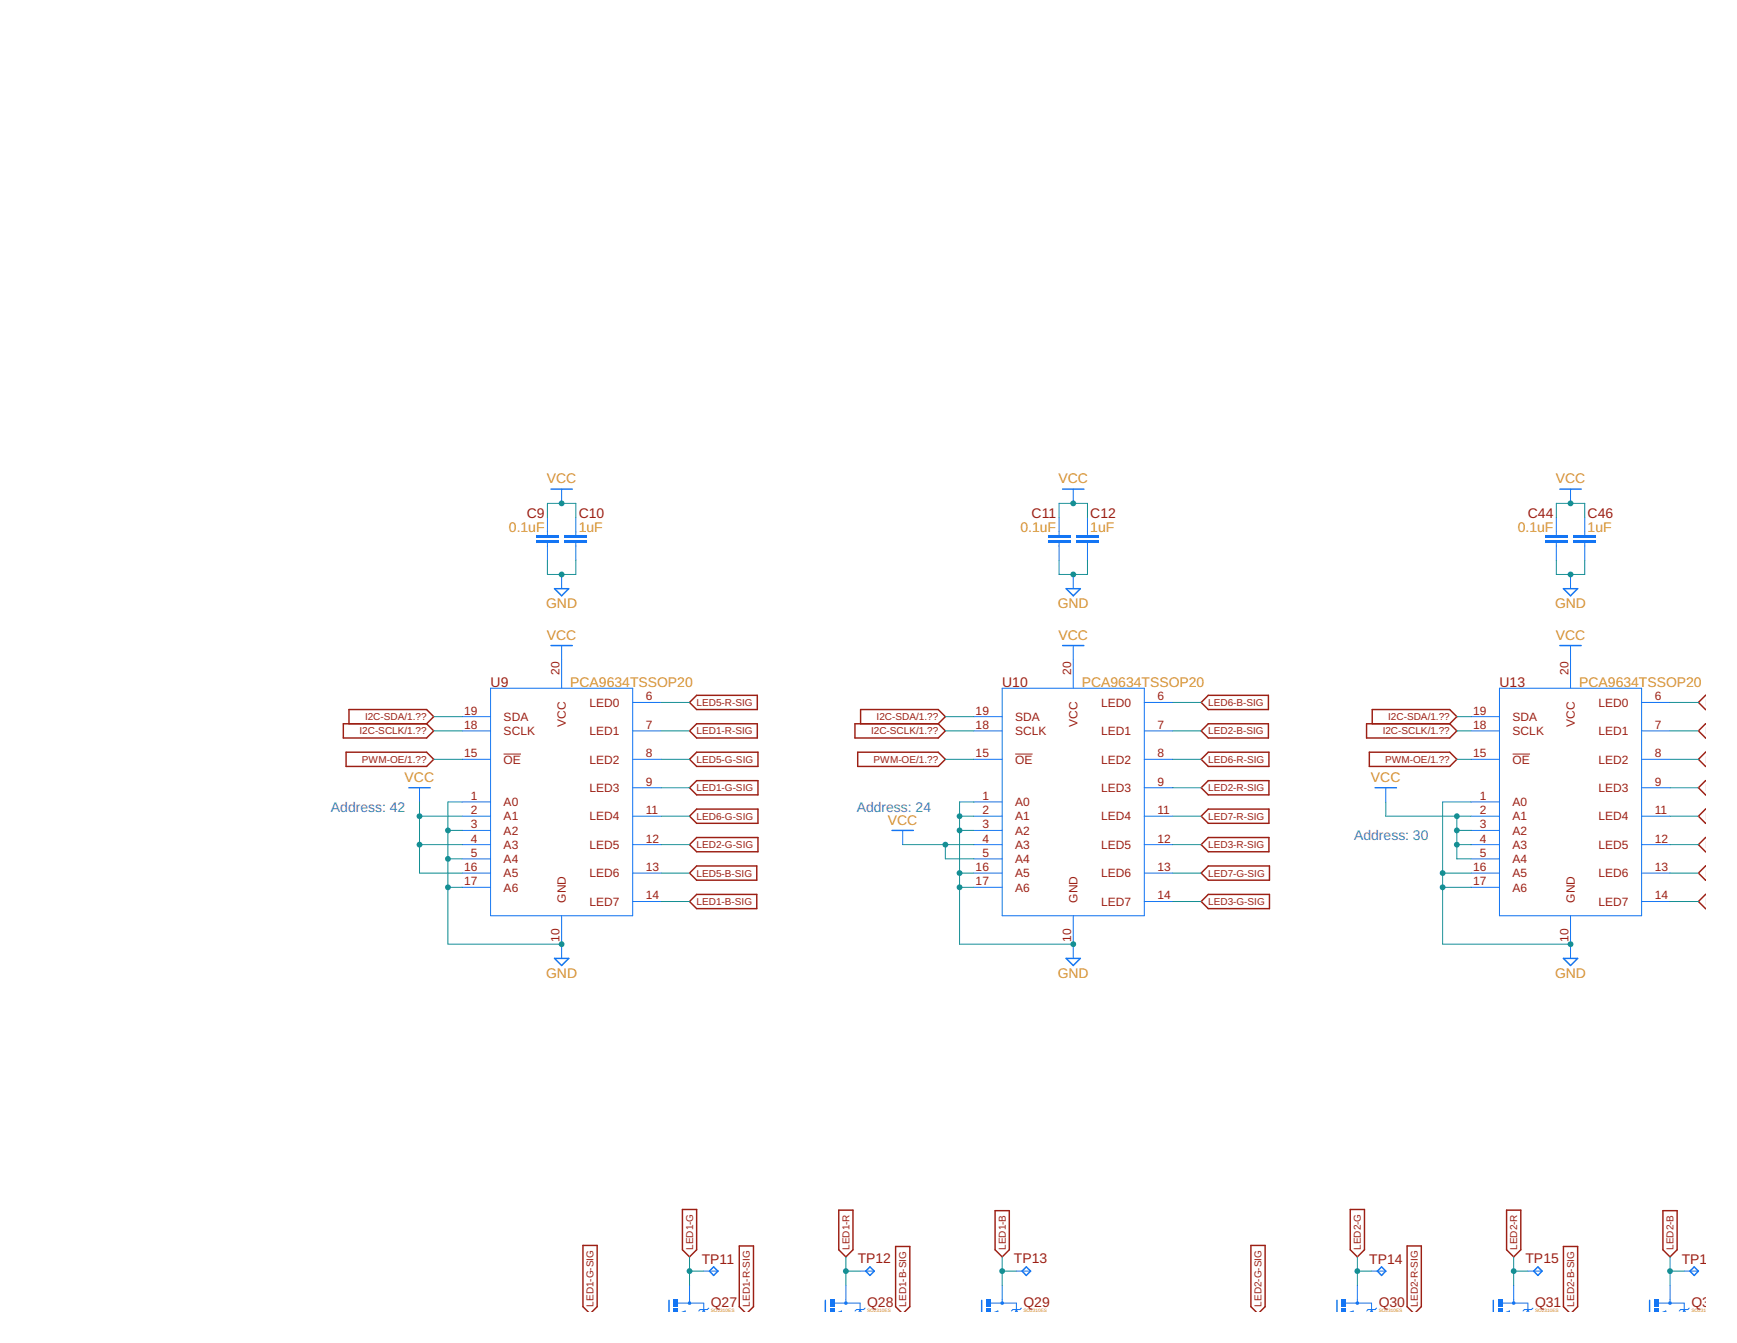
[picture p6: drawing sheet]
<svg xmlns="http://www.w3.org/2000/svg" width="279mm" height="216mm" viewBox="0 0 279 216" stroke-linecap="round" stroke-linejoin="round" font-family="sans-serif">
<path d="M81 121.2h2.8M163.3 121.2h2.8M243.3 121.2h2.8" fill="none" stroke="#9c1f14" stroke-width=".16"/>
<g fill="none" stroke="#9c1f14" stroke-width=".23">
<path d="M55.2 116.4h13.4l1.2 1.1-1.2 1.1h-13.4zM56.1 116.4v-2.3h12.5l1.2 1.1-1.2 1.2M110.9 117.5l1.2-1.1h9.7v2.2h-9.7zM110.9 112.9l1.2-1.1h9.7v2.3h-9.7zM137.5 116.4h13.4l1.2 1.1-1.2 1.1h-13.4zM138.4 116.4v-2.3h12.5l1.2 1.1-1.2 1.2M194.4 116.4h9.6v2.2h-9.6l-1.2-1.1zM194.4 111.8h9.6v2.3h-9.6l-1.2-1.2zM219.8 116.4h13.4l1.1 1.1-1.1 1.1h-13.4zM220.7 116.4v-2.3h12.5l1.1 1.1-1.1 1.2M274.5 116.4l-1.3 1.1 1.3 1.1M274.5 111.8l-1.3 1.1 1.3 1.2"/>
<path d="M55.7 120.9h12.9l1.2 1.2-1.2 1.1h-12.9zM110.9 126.6l1.2-1.1h9.8v2.3h-9.8zM110.9 122.1l1.2-1.2h9.8v2.3h-9.8zM110.9 131.2l1.2-1.1h9.8v2.3h-9.8zM110.9 135.8l1.2-1.2h9.8v2.3h-9.8zM138 120.9h12.9l1.2 1.2-1.2 1.1h-12.9zM193.2 131.2l1.2-1.1h9.7v2.3h-9.7zM194.4 125.5h9.7v2.3h-9.7l-1.2-1.2zM194.4 120.9h9.7v2.3h-9.7l-1.2-1.1zM194.4 139.2h9.8v2.3h-9.8l-1.2-1.1zM194.4 134.6h9.7v2.3h-9.7l-1.2-1.1zM220.3 120.9h12.9l1.1 1.2-1.1 1.1h-12.9z"/>
<path d="M274.5 125.5l-1.3 1.1 1.3 1.2M274.5 120.9l-1.3 1.2 1.3 1.1M274.5 139.2l-1.3 1.2 1.3 1.1M274.5 134.6l-1.3 1.2 1.3 1.1M274.5 130.1l-1.3 1.1 1.3 1.2M110.9 144.9l1.2-1.1h9.6v2.3h-9.6zM110.9 140.4l1.2-1.2h9.6v2.3h-9.6zM194.4 143.8h9.8v2.3h-9.8l-1.2-1.2zM274.5 143.8l-1.3 1.1 1.3 1.2M109.8 194.4h2.3v6.5l-1.2 1.2-1.1-1.2zM134.9 194.5h2.3v6.4l-1.1 1.2-1.2-1.2zM160.1 194.6h2.2v6.3l-1.1 1.2-1.1-1.2z"/>
<path d="M217.2 194.4h2.3v6.5l-1.2 1.2-1.1-1.2zM242.3 194.5h2.3v6.4l-1.1 1.2-1.2-1.2zM267.5 194.6h2.3v6.3l-1.2 1.2-1.1-1.2zM94.7 211l-.9-.9v-9.9h2.3v9.9l-.9 .9M119.8 211l-.9-.9v-9.8h2.3v9.8l-.9 .9M145 211l-.9-.9v-9.7h2.2v9.7l-.9 .9M202.1 211l-.9-.9v-9.9h2.3v9.9l-.9 .9M227.2 211l-.9-.9v-9.8h2.3v9.8l-.9 .9M252.4 211l-.9-.9v-9.7h2.3v9.7l-.9 .9"/>
</g>
<g fill="#1375f4">
<path d="M86.2 86.9h3.7v.4h-3.7z" fill-rule="evenodd"/>
<path d="M86.2 85.9h3.7v.5h-3.7z" fill-rule="evenodd"/>
</g>
<g fill="#1375f4">
<path d="M86.2 86.9h3.7v.4h-3.7zM86.2 86.9v.4h3.7v-.4z"/>
<path d="M86.2 85.9h3.7v.5h-3.7zM86.2 85.9v.5h3.7v-.5z"/>
</g>
<path d="M88.1 83.2v2.8M88.1 87.3v2.8" fill="none" stroke="#1375f4" stroke-width=".16"/>
<g fill="#1375f4">
<path d="M90.8 86.9h3.6v.4h-3.6z" fill-rule="evenodd"/>
<path d="M90.8 85.9h3.6v.5h-3.6z" fill-rule="evenodd"/>
</g>
<g fill="#1375f4">
<path d="M90.8 86.9h3.6v.4h-3.6zM90.8 86.9v.4h3.6v-.4z"/>
<path d="M90.8 85.9h3.6v.5h-3.6zM90.8 85.9v.5h3.6v-.5z"/>
</g>
<path d="M92.6 83.2v2.8M92.6 87.3v2.8" fill="none" stroke="#1375f4" stroke-width=".16"/>
<g fill="#1375f4">
<path d="M168.5 86.9h3.7v.4h-3.7z" fill-rule="evenodd"/>
<path d="M168.5 85.9h3.7v.5h-3.7z" fill-rule="evenodd"/>
</g>
<g fill="#1375f4">
<path d="M168.5 86.9h3.7v.4h-3.7zM168.5 86.9v.4h3.7v-.4z"/>
<path d="M168.5 85.9h3.7v.5h-3.7zM168.5 85.9v.5h3.7v-.5z"/>
</g>
<path d="M90.3 92.4v2.2M170.3 83.2v2.8M170.3 87.3v2.8M172.6 92.4v2.2" fill="none" stroke="#1375f4" stroke-width=".16"/>
<path d="M89.2 94.6h2.3l-1.2 1.2zM171.5 94.6h2.3l-1.2 1.2z" fill="none" stroke="#1375f4" stroke-width=".23"/>
<g fill="#1375f4">
<path d="M173.1 86.9h3.6v.4h-3.6z" fill-rule="evenodd"/>
<path d="M173.1 85.9h3.6v.5h-3.6z" fill-rule="evenodd"/>
</g>
<g fill="#1375f4">
<path d="M173.1 86.9h3.6v.4h-3.6zM173.1 86.9v.4h3.6v-.4z"/>
<path d="M173.1 85.9h3.6v.5h-3.6zM173.1 85.9v.5h3.6v-.5z"/>
</g>
<g fill="none" stroke="#1375f4" stroke-width=".16">
<path d="M90.3 78.6v2.3M172.6 78.6v2.3M174.9 83.2v2.8M174.9 87.3v2.8M74.3 115.2h4.6M74.3 117.5h4.6M78.9 110.6h22.9v36.6h-22.9zM90.3 103.8v6.8M101.8 117.5h4.5M101.8 112.9h4.5M156.6 115.2h4.6M156.6 117.5h4.6"/>
<path d="M161.2 110.6h22.9v36.6h-22.9zM172.6 103.8v6.8M184.1 117.5h4.5M184.1 112.9h4.5M236.6 115.2h4.6M236.6 117.5h4.6M241.2 110.6h22.9v36.6h-22.9zM252.6 103.8v6.8M264.1 117.5h4.5M264.1 112.9h4.5M74.3 128.9h4.6M74.3 131.2h4.6"/>
<path d="M74.3 133.5h4.6M74.3 135.8h4.6M74.3 138.1h4.6M74.3 122.1h4.6M101.8 131.2h4.5M101.8 135.8h4.5M101.8 122.1h4.5M101.8 126.6h4.5M145.2 133.5v2.3M156.6 128.9h4.6M156.6 131.2h4.6M156.6 133.5h4.6"/>
<path d="M156.6 135.8h4.6M156.6 138.1h4.6M156.6 122.1h4.6M184.1 131.2h4.5M184.1 135.8h4.5M184.1 122.1h4.5M184.1 126.6h4.5M222.9 126.6v2.3M236.6 128.9h4.6M236.6 131.2h4.6M236.6 133.5h4.6M236.6 135.8h4.6"/>
<path d="M236.6 138.1h4.6M236.6 122.1h4.6M264.1 131.2h4.5M264.1 135.8h4.5M264.1 122.1h4.5M264.1 126.6h4.5M74.3 140.4h4.6M74.3 142.6h4.6M90.3 147.2v6.9M101.8 140.4h4.5M101.8 144.9h4.5M156.6 140.4h4.6"/>
<path d="M156.6 142.6h4.6M172.6 147.2v6.9M184.1 140.4h4.5M184.1 144.9h4.5M236.6 140.4h4.6M236.6 142.6h4.6M252.6 147.2v6.9M264.1 140.4h4.5M264.1 144.9h4.5M113.2 204.3h2.3M138.3 204.3h2.3M163.5 204.3h2.3"/>
<path d="M220.6 204.3h2.3M245.8 204.3h2.3M270.9 204.3h2.3"/>
</g>
<g fill="none" stroke="#1375f4" stroke-width=".23">
<path d="M88.6 78.6h3.5M170.9 78.6h3.4M88.6 103.8h3.5M170.9 103.8h3.4M250.9 103.8h3.4M143.5 133.5h3.4M221.2 126.6h3.4M89.2 154.1h2.3l-1.2 1.1zM171.5 154.1h2.3l-1.2 1.1zM251.5 154.1h2.3l-1.2 1.1zM114.8 203.7l.7 .6-.7 .7-.7-.7zM139.9 203.7l.7 .6-.7 .7-.6-.7z"/>
<path d="M165.1 203.7l.7 .6-.7 .7-.7-.7zM222.2 203.7l.7 .6-.7 .7-.6-.7zM247.4 203.7l.7 .6-.7 .7-.7-.7zM271.8 204.3l.7-.6 .7 .6-.7 .7z"/>
</g>
<g fill="#1375f4">
<path d="M248.5 86.9h3.7v.4h-3.7z" fill-rule="evenodd"/>
<path d="M248.5 85.9h3.7v.5h-3.7z" fill-rule="evenodd"/>
</g>
<g fill="#1375f4">
<path d="M248.5 86.9h3.7v.4h-3.7zM248.5 86.9v.4h3.7v-.4z"/>
<path d="M248.5 85.9h3.7v.5h-3.7zM248.5 85.9v.5h3.7v-.5z"/>
</g>
<path d="M250.3 83.2v2.8M250.3 87.3v2.8M252.6 92.4v2.2" fill="none" stroke="#1375f4" stroke-width=".16"/>
<path d="M251.5 94.6h2.3l-1.2 1.2z" fill="none" stroke="#1375f4" stroke-width=".23"/>
<g fill="#1375f4">
<path d="M253.1 86.9h3.6v.4h-3.6z" fill-rule="evenodd"/>
<path d="M253.1 85.9h3.6v.5h-3.6z" fill-rule="evenodd"/>
</g>
<g fill="#1375f4">
<path d="M253.1 86.9h3.6v.4h-3.6zM253.1 86.9v.4h3.6v-.4z"/>
<path d="M253.1 85.9h3.6v.5h-3.6zM253.1 85.9v.5h3.6v-.5z"/>
</g>
<path d="M252.6 78.6v2.3M254.9 83.2v2.8M254.9 87.3v2.8M109.1 209.5h4.1v1.5M109.7 211l.5-.2v.2M110.9 208.9v.6M113 211l.2-.5 .2 .5M114 210.3l-.2 .2h-1.2l-.2 .3" fill="none" stroke="#1375f4" stroke-width=".16"/>
<path d="M250.9 78.6h3.4M107.6 209v2" fill="none" stroke="#1375f4" stroke-width=".23"/>
<g fill="#1375f4">
<path d="M108.4 208.9h.7v1.2h-.7z" fill-rule="evenodd"/>
<path d="M108.4 210.4h.7v.6h-.7z" fill-rule="evenodd"/>
<circle cx="110.9" cy="209.5" r=".3"/>
</g>
<g fill="#1375f4">
<path d="M110.6 209.5a.3 .3 0 0 1 .6 0 .3 .3 0 0 1-.6 0zM110.6 209.5a.3 .3 0 0 0 .6 0 .3 .3 0 0 0-.6 0z"/>
<path d="M108.4 208.9h.7v1.2h-.7zM108.4 208.9v1.2h.7v-1.2z"/>
<path d="M108.4 210.4h.7v.6h-.7zM108.4 210.4v.6h.7v-.6z"/>
</g>
<path d="M110.9 206.6v2.3M134.2 209.5h4.1v1.5M134.9 211l.5-.2v.2M136.1 208.9v.6M138.1 211l.2-.5 .2 .5M139.1 210.3l-.2 .2h-1.1l-.3 .3" fill="none" stroke="#1375f4" stroke-width=".16"/>
<path d="M132.8 209v2" fill="none" stroke="#1375f4" stroke-width=".23"/>
<g fill="#1375f4">
<path d="M133.5 208.9h.7v1.2h-.7z" fill-rule="evenodd"/>
<path d="M133.5 210.4h.7v.6h-.7z" fill-rule="evenodd"/>
<circle cx="136.1" cy="209.5" r=".3"/>
</g>
<g fill="#1375f4">
<path d="M135.8 209.5a.3 .3 0 0 1 .6 0 .3 .3 0 0 1-.6 0zM135.8 209.5a.3 .3 0 0 0 .6 0 .3 .3 0 0 0-.6 0z"/>
<path d="M133.5 208.9h.7v1.2h-.7zM133.5 208.9v1.2h.7v-1.2z"/>
<path d="M133.5 210.4h.7v.6h-.7zM133.5 210.4v.6h.7v-.6z"/>
</g>
<path d="M136.1 206.6v2.3M159.4 209.5h4.1v1.5M160 211l.5-.2v.2M161.2 208.9v.6M163.3 211l.2-.5 .2 .5M164.3 210.3l-.2 .2h-1.2l-.2 .3" fill="none" stroke="#1375f4" stroke-width=".16"/>
<path d="M157.9 209v2" fill="none" stroke="#1375f4" stroke-width=".23"/>
<g fill="#1375f4">
<path d="M158.7 208.9h.7v1.2h-.7z" fill-rule="evenodd"/>
<path d="M158.7 210.4h.7v.6h-.7z" fill-rule="evenodd"/>
<circle cx="161.2" cy="209.5" r=".3"/>
</g>
<g fill="#1375f4">
<path d="M160.9 209.5a.3 .3 0 0 1 .6 0 .3 .3 0 0 1-.6 0zM160.9 209.5a.3 .3 0 0 0 .6 0 .3 .3 0 0 0-.6 0z"/>
<path d="M158.7 208.9h.7v1.2h-.7zM158.7 208.9v1.2h.7v-1.2z"/>
<path d="M158.7 210.4h.7v.6h-.7zM158.7 210.4v.6h.7v-.6z"/>
</g>
<path d="M161.2 206.6v2.3M216.5 209.5h4.1v1.5M217.1 211l.6-.2v.2M218.3 208.9v.6M220.4 211l.2-.5 .2 .5M221.4 210.3l-.2 .2h-1.2l-.2 .3" fill="none" stroke="#1375f4" stroke-width=".16"/>
<path d="M215.1 209v2" fill="none" stroke="#1375f4" stroke-width=".23"/>
<g fill="#1375f4">
<path d="M215.8 208.9h.7v1.2h-.7z" fill-rule="evenodd"/>
<path d="M215.8 210.4h.7v.6h-.7z" fill-rule="evenodd"/>
<circle cx="218.3" cy="209.5" r=".3"/>
</g>
<g fill="#1375f4">
<path d="M218 209.5a.3 .3 0 0 1 .6 0 .3 .3 0 0 1-.6 0zM218 209.5a.3 .3 0 0 0 .6 0 .3 .3 0 0 0-.6 0z"/>
<path d="M215.8 208.9h.7v1.2h-.7zM215.8 208.9v1.2h.7v-1.2z"/>
<path d="M215.8 210.4h.7v.6h-.7zM215.8 210.4v.6h.7v-.6z"/>
</g>
<path d="M218.3 206.6v2.3M241.7 209.5h4.1v1.5M242.3 211l.5-.2v.2M243.5 208.9v.6M245.6 211l.2-.5 .2 .5M246.6 210.3l-.3 .2h-1.1l-.2 .3" fill="none" stroke="#1375f4" stroke-width=".16"/>
<path d="M240.2 209v2" fill="none" stroke="#1375f4" stroke-width=".23"/>
<g fill="#1375f4">
<path d="M241 208.9h.7v1.2h-.7z" fill-rule="evenodd"/>
<path d="M241 210.4h.7v.6h-.7z" fill-rule="evenodd"/>
<circle cx="243.5" cy="209.5" r=".3"/>
</g>
<g fill="#1375f4">
<path d="M243.2 209.5a.3 .3 0 0 1 .6 0 .3 .3 0 0 1-.6 0zM243.2 209.5a.3 .3 0 0 0 .6 0 .3 .3 0 0 0-.6 0z"/>
<path d="M241 208.9h.7v1.2h-.7zM241 208.9v1.2h.7v-1.2z"/>
<path d="M241 210.4h.7v.6h-.7zM241 210.4v.6h.7v-.6z"/>
</g>
<path d="M243.5 206.6v2.3M266.8 209.5h4.1v1.5M267.4 211l.5-.2v.2M268.6 208.9v.6M270.7 211l.2-.5 .2 .5M271.7 210.3l-.2 .2h-1.2l-.2 .3" fill="none" stroke="#1375f4" stroke-width=".16"/>
<path d="M265.3 209v2" fill="none" stroke="#1375f4" stroke-width=".23"/>
<g fill="#1375f4">
<path d="M266.1 208.9h.7v1.2h-.7z" fill-rule="evenodd"/>
<path d="M266.1 210.4h.7v.6h-.7z" fill-rule="evenodd"/>
<circle cx="268.6" cy="209.5" r=".3"/>
</g>
<g fill="#1375f4">
<path d="M268.3 209.5a.3 .3 0 0 1 .6 0 .3 .3 0 0 1-.6 0zM268.3 209.5a.3 .3 0 0 0 .6 0 .3 .3 0 0 0-.6 0z"/>
<path d="M266.1 208.9h.7v1.2h-.7zM266.1 208.9v1.2h.7v-1.2z"/>
<path d="M266.1 210.4h.7v.6h-.7zM266.1 210.4v.6h.7v-.6z"/>
</g>
<path d="M67.5 126.6v2.3M268.6 206.6v2.3" fill="none" stroke="#1375f4" stroke-width=".16"/>
<path d="M65.8 126.6h3.4" fill="none" stroke="#1375f4" stroke-width=".23"/>
<path d="M170.3 90.1v2.3h4.6v-2.3" fill="none" stroke="#158f93" stroke-width=".16"/>
<circle cx="172.6" cy="92.4" r=".47" fill="#158f93"/>
<path d="M172.2 92.4a.47 .47 0 0 1 .9 0 .47 .47 0 0 1-.9 0zM172.2 92.4a.46 .46 0 0 0 .9 0 .46 .46 0 0 0-.9 0z" fill="#158f93"/>
<path d="M88.1 90.1v2.3h4.5v-2.3" fill="none" stroke="#158f93" stroke-width=".16"/>
<circle cx="90.3" cy="92.4" r=".47" fill="#158f93"/>
<path d="M89.9 92.4a.47 .47 0 0 1 .9 0 .47 .47 0 0 1-.9 0zM89.9 92.4a.46 .46 0 0 0 .9 0 .46 .46 0 0 0-.9 0z" fill="#158f93"/>
<path d="M72.1 151.8h18.2" fill="none" stroke="#158f93" stroke-width=".16"/>
<circle cx="90.3" cy="151.8" r=".47" fill="#158f93"/>
<path d="M89.9 151.8a.47 .47 0 0 1 .9 0 .47 .47 0 0 1-.9 0zM89.9 151.8a.46 .46 0 0 0 .9 0 .46 .46 0 0 0-.9 0z" fill="#158f93"/>
<path d="M72.1 138.1v13.7M72.1 142.6h2.2" fill="none" stroke="#158f93" stroke-width=".16"/>
<circle cx="72.1" cy="142.6" r=".47" fill="#158f93"/>
<path d="M71.6 142.6a.47 .47 0 0 1 .9 0 .47 .47 0 0 1-.9 0zM71.6 142.6a.46 .46 0 0 0 .9 0 .46 .46 0 0 0-.9 0z" fill="#158f93"/>
<path d="M72.1 133.5h2.2M74.3 128.9h-2.2v9.2" fill="none" stroke="#158f93" stroke-width=".16"/>
<circle cx="72.1" cy="133.5" r=".47" fill="#158f93"/>
<path d="M71.6 133.5a.47 .47 0 0 1 .9 0 .47 .47 0 0 1-.9 0zM71.6 133.5a.46 .46 0 0 0 .9 0 .46 .46 0 0 0-.9 0z" fill="#158f93"/>
<path d="M72.1 138.1h2.2" fill="none" stroke="#158f93" stroke-width=".16"/>
<circle cx="72.1" cy="138.1" r=".47" fill="#158f93"/>
<path d="M71.6 138.1a.47 .47 0 0 1 .9 0 .47 .47 0 0 1-.9 0zM71.6 138.1a.46 .46 0 0 0 .9 0 .46 .46 0 0 0-.9 0z" fill="#158f93"/>
<path d="M154.3 142.6h2.3M156.6 140.4h-2.3v11.4h18.3" fill="none" stroke="#158f93" stroke-width=".16"/>
<g fill="#158f93">
<circle cx="172.6" cy="151.8" r=".47"/>
<circle cx="154.3" cy="142.6" r=".47"/>
</g>
<g fill="#158f93">
<path d="M172.2 151.8a.47 .47 0 0 1 .9 0 .47 .47 0 0 1-.9 0zM172.2 151.8a.46 .46 0 0 0 .9 0 .46 .46 0 0 0-.9 0z"/>
<path d="M153.9 142.6a.47 .47 0 0 1 .9 0 .47 .47 0 0 1-.9 0zM153.9 142.6a.46 .46 0 0 0 .9 0 .46 .46 0 0 0-.9 0z"/>
</g>
<path d="M156.6 128.9h-2.3v2.3h2.3" fill="none" stroke="#158f93" stroke-width=".16"/>
<circle cx="154.3" cy="131.2" r=".47" fill="#158f93"/>
<path d="M153.9 131.2a.47 .47 0 0 1 .9 0 .47 .47 0 0 1-.9 0zM153.9 131.2a.46 .46 0 0 0 .9 0 .46 .46 0 0 0-.9 0z" fill="#158f93"/>
<path d="M154.3 131.2v9.2M154.3 133.5h2.3" fill="none" stroke="#158f93" stroke-width=".16"/>
<g fill="#158f93">
<circle cx="154.3" cy="133.5" r=".47"/>
<circle cx="154.3" cy="140.4" r=".47"/>
</g>
<g fill="#158f93">
<path d="M153.9 133.5a.47 .47 0 0 1 .9 0 .47 .47 0 0 1-.9 0zM153.9 133.5a.46 .46 0 0 0 .9 0 .46 .46 0 0 0-.9 0z"/>
<path d="M153.9 140.4a.47 .47 0 0 1 .9 0 .47 .47 0 0 1-.9 0zM153.9 140.4a.46 .46 0 0 0 .9 0 .46 .46 0 0 0-.9 0z"/>
</g>
<path d="M232.1 151.8h20.5" fill="none" stroke="#158f93" stroke-width=".16"/>
<circle cx="252.6" cy="151.8" r=".47" fill="#158f93"/>
<path d="M252.2 151.8a.47 .47 0 0 1 .9 0 .47 .47 0 0 1-.9 0zM252.2 151.8a.46 .46 0 0 0 .9 0 .46 .46 0 0 0-.9 0z" fill="#158f93"/>
<path d="M236.6 128.9h-4.5v13.7h4.5M232.1 140.4h4.5" fill="none" stroke="#158f93" stroke-width=".16"/>
<circle cx="232.1" cy="140.4" r=".47" fill="#158f93"/>
<path d="M231.6 140.4a.47 .47 0 0 1 .9 0 .47 .47 0 0 1-.9 0zM231.6 140.4a.46 .46 0 0 0 .9 0 .46 .46 0 0 0-.9 0z" fill="#158f93"/>
<path d="M232.1 142.6v9.2" fill="none" stroke="#158f93" stroke-width=".16"/>
<circle cx="232.1" cy="142.6" r=".47" fill="#158f93"/>
<path d="M231.6 142.6a.47 .47 0 0 1 .9 0 .47 .47 0 0 1-.9 0zM231.6 142.6a.46 .46 0 0 0 .9 0 .46 .46 0 0 0-.9 0z" fill="#158f93"/>
<path d="M250.3 90.1v2.3h4.6v-2.3" fill="none" stroke="#158f93" stroke-width=".16"/>
<circle cx="252.6" cy="92.4" r=".47" fill="#158f93"/>
<path d="M252.2 92.4a.47 .47 0 0 1 .9 0 .47 .47 0 0 1-.9 0zM252.2 92.4a.46 .46 0 0 0 .9 0 .46 .46 0 0 0-.9 0z" fill="#158f93"/>
<g fill="none" stroke="#158f93" stroke-width=".16">
<path d="M106.3 117.5h4.6M106.3 112.9h4.6M188.6 117.5h4.6M188.6 112.9h4.6M106.3 126.6h4.6M106.3 122.1h4.6M106.3 135.8h4.6M106.3 131.2h4.6M188.6 126.6h4.6M188.6 122.1h4.6M106.3 144.9h4.6M106.3 140.4h4.6"/>
<path d="M110.9 202.1v4.5"/>
</g>
<circle cx="110.9" cy="204.3" r=".47" fill="#158f93"/>
<path d="M110.4 204.3a.5 .5 0 0 1 1 0 .5 .5 0 0 1-1 0zM110.4 204.3a.5 .5 0 0 0 1 0 .5 .5 0 0 0-1 0z" fill="#158f93"/>
<path d="M110.9 204.3h2.3M136.1 202.1v4.5" fill="none" stroke="#158f93" stroke-width=".16"/>
<circle cx="136.1" cy="204.3" r=".47" fill="#158f93"/>
<path d="M135.6 204.3a.47 .47 0 0 1 .9 0 .47 .47 0 0 1-.9 0zM135.6 204.3a.46 .46 0 0 0 .9 0 .46 .46 0 0 0-.9 0z" fill="#158f93"/>
<path d="M136.1 204.3h2.2M161.2 202.1v4.5" fill="none" stroke="#158f93" stroke-width=".16"/>
<circle cx="161.2" cy="204.3" r=".47" fill="#158f93"/>
<path d="M160.7 204.3a.5 .5 0 0 1 1 0 .5 .5 0 0 1-1 0zM160.7 204.3a.5 .5 0 0 0 1 0 .5 .5 0 0 0-1 0z" fill="#158f93"/>
<path d="M161.2 204.3h2.3M218.3 204.3h2.3M218.3 202.1v4.5" fill="none" stroke="#158f93" stroke-width=".16"/>
<circle cx="218.3" cy="204.3" r=".47" fill="#158f93"/>
<path d="M217.9 204.3a.47 .47 0 0 1 .9 0 .47 .47 0 0 1-.9 0zM217.9 204.3a.46 .46 0 0 0 .9 0 .46 .46 0 0 0-.9 0z" fill="#158f93"/>
<path d="M243.5 202.1v4.5M243.5 204.3h2.3" fill="none" stroke="#158f93" stroke-width=".16"/>
<circle cx="243.5" cy="204.3" r=".47" fill="#158f93"/>
<path d="M243 204.3a.47 .47 0 0 1 .9 0 .47 .47 0 0 1-.9 0zM243 204.3a.46 .46 0 0 0 .9 0 .46 .46 0 0 0-.9 0z" fill="#158f93"/>
<path d="M268.6 202.1v4.5M268.6 204.3h2.3" fill="none" stroke="#158f93" stroke-width=".16"/>
<circle cx="268.6" cy="204.3" r=".47" fill="#158f93"/>
<path d="M268.2 204.3a.47 .47 0 0 1 .9 0 .47 .47 0 0 1-.9 0zM268.2 204.3a.46 .46 0 0 0 .9 0 .46 .46 0 0 0-.9 0z" fill="#158f93"/>
<g fill="none" stroke="#158f93" stroke-width=".16">
<path d="M170.3 83.2v-2.3h4.6v2.3M268.6 117.5h4.6M268.6 112.9h4.6M188.6 135.8h4.6M188.6 131.2h4.6M268.6 135.8h4.6M268.6 126.6h4.6M268.6 131.2h4.6M268.6 122.1h4.6M188.6 144.9h4.6M188.6 140.4h4.6M268.6 144.9h4.6"/>
<path d="M268.6 140.4h4.6"/>
</g>
<circle cx="172.6" cy="80.9" r=".47" fill="#158f93"/>
<path d="M172.2 80.9a.47 .47 0 0 1 .9 0 .47 .47 0 0 1-.9 0zM172.2 80.9a.46 .46 0 0 0 .9 0 .46 .46 0 0 0-.9 0z" fill="#158f93"/>
<path d="M88.1 83.2v-2.3h4.5v2.3" fill="none" stroke="#158f93" stroke-width=".16"/>
<circle cx="90.3" cy="80.9" r=".47" fill="#158f93"/>
<path d="M89.9 80.9a.47 .47 0 0 1 .9 0 .47 .47 0 0 1-.9 0zM89.9 80.9a.46 .46 0 0 0 .9 0 .46 .46 0 0 0-.9 0z" fill="#158f93"/>
<path d="M222.9 128.9v2.3M234.3 135.8h2.3M236.6 131.2h-2.3v6.9h2.3" fill="none" stroke="#158f93" stroke-width=".16"/>
<circle cx="234.3" cy="135.8" r=".47" fill="#158f93"/>
<path d="M233.9 135.8a.47 .47 0 0 1 .9 0 .47 .47 0 0 1-.9 0zM233.9 135.8a.46 .46 0 0 0 .9 0 .46 .46 0 0 0-.9 0z" fill="#158f93"/>
<path d="M234.3 133.5h2.3" fill="none" stroke="#158f93" stroke-width=".16"/>
<circle cx="234.3" cy="133.5" r=".47" fill="#158f93"/>
<path d="M233.9 133.5a.47 .47 0 0 1 .9 0 .47 .47 0 0 1-.9 0zM233.9 133.5a.46 .46 0 0 0 .9 0 .46 .46 0 0 0-.9 0z" fill="#158f93"/>
<path d="M222.9 131.2h11.4" fill="none" stroke="#158f93" stroke-width=".16"/>
<circle cx="234.3" cy="131.2" r=".47" fill="#158f93"/>
<path d="M233.9 131.2a.47 .47 0 0 1 .9 0 .47 .47 0 0 1-.9 0zM233.9 131.2a.46 .46 0 0 0 .9 0 .46 .46 0 0 0-.9 0z" fill="#158f93"/>
<path d="M250.3 83.2v-2.3h4.6v2.3" fill="none" stroke="#158f93" stroke-width=".16"/>
<circle cx="252.6" cy="80.9" r=".47" fill="#158f93"/>
<path d="M252.2 80.9a.47 .47 0 0 1 .9 0 .47 .47 0 0 1-.9 0zM252.2 80.9a.46 .46 0 0 0 .9 0 .46 .46 0 0 0-.9 0z" fill="#158f93"/>
<path d="M67.5 131.2h6.8M67.5 128.9v6.9h6.8" fill="none" stroke="#158f93" stroke-width=".16"/>
<circle cx="67.5" cy="131.2" r=".47" fill="#158f93"/>
<path d="M67 131.2a.47 .47 0 0 1 .9 0 .47 .47 0 0 1-.9 0zM67 131.2a.46 .46 0 0 0 .9 0 .46 .46 0 0 0-.9 0z" fill="#158f93"/>
<path d="M67.5 135.8v4.6h6.8" fill="none" stroke="#158f93" stroke-width=".16"/>
<circle cx="67.5" cy="135.8" r=".47" fill="#158f93"/>
<path d="M67 135.8a.47 .47 0 0 1 .9 0 .47 .47 0 0 1-.9 0zM67 135.8a.46 .46 0 0 0 .9 0 .46 .46 0 0 0-.9 0z" fill="#158f93"/>
<path d="M145.2 135.8h11.4M152.1 135.8v2.3h4.5" fill="none" stroke="#158f93" stroke-width=".16"/>
<circle cx="152.1" cy="135.8" r=".47" fill="#158f93"/>
<path d="M151.6 135.8a.47 .47 0 0 1 .9 0 .47 .47 0 0 1-.9 0zM151.6 135.8a.46 .46 0 0 0 .9 0 .46 .46 0 0 0-.9 0z" fill="#158f93"/>
<path d="M69.8 115.2h4.5M69.8 117.5h4.5M152.1 115.2h4.5M152.1 117.5h4.5M234.3 115.2h2.3M234.3 117.5h2.3M69.8 122.1h4.5M152.1 122.1h4.5M234.3 122.1h2.3" fill="none" stroke="#158f93" stroke-width=".16"/>
<g font-size="2.2" fill="#d59028">
<text x="87.9" y="77.7">VCC</text>
<text x="170.2" y="77.7">VCC</text>
<text x="250.2" y="77.7">VCC</text>
<text x="81.9" y="85.5">0.1uF</text>
<text x="93.1" y="85.5">1uF</text>
<text x="164.1" y="85.5">0.1uF</text>
<text x="175.4" y="85.5">1uF</text>
<text x="244.2" y="85.5">0.1uF</text>
<text x="255.4" y="85.5">1uF</text>
<text x="87.8" y="97.7">GND</text>
<text x="170.1" y="97.7">GND</text>
<text x="250.1" y="97.7">GND</text>
<text x="87.9" y="102.9">VCC</text>
<text x="170.2" y="102.9">VCC</text>
<text x="250.2" y="102.9">VCC</text>
<text x="91.7" y="110.4">PCA9634TSSOP20</text>
<text x="174" y="110.4">PCA9634TSSOP20</text>
<text x="254" y="110.4">PCA9634TSSOP20</text>
<text x="65.1" y="125.7">VCC</text>
<text x="220.5" y="125.7">VCC</text>
<text x="142.8" y="132.6">VCC</text>
<text x="87.8" y="157.2">GND</text>
<text x="170.1" y="157.2">GND</text>
<text x="250.1" y="157.2">GND</text>
</g>
<g font-size="2.2" fill="#9c1f14">
<text x="84.7" y="83.2">C9</text>
<text x="93.1" y="83.2">C10</text>
<text x="165.9" y="83.2">C11</text>
<text x="175.4" y="83.2">C12</text>
<text x="245.8" y="83.2">C44</text>
<text x="255.4" y="83.2">C46</text>
<text x="78.9" y="110.4">U9</text>
<text x="161.2" y="110.4">U10</text>
<text x="241.2" y="110.4">U13</text>
<text x="112.9" y="203.2">TP11</text>
<text x="138" y="203">TP12</text>
<text x="163.1" y="203">TP13</text>
<text x="220.2" y="203.2">TP14</text>
<text x="245.4" y="203">TP15</text>
<text x="270.5" y="203.2">TP16</text>
<text x="114.3" y="210.1">Q27</text>
<text x="139.5" y="210.1">Q28</text>
<text x="164.6" y="210.1">Q29</text>
<text x="221.8" y="210.1">Q30</text>
<text x="246.9" y="210.1">Q31</text>
<text x="272.1" y="210.1">Q32</text>
</g>
<g font-size="2.2" fill="#606883">
<text x="53.2" y="130.5">Address: 42</text>
<text x="137.8" y="130.5">Address: 24</text>
<text x="217.8" y="135.1">Address: 30</text>
</g>
<g font-size="1.9" fill="#9c1f14">
<text x="90" y="108.5" transform="rotate(-90 90 108.5)">20</text>
<text x="94.8" y="113.6">LED0</text>
<text x="103.9" y="112.6">6</text>
<text x="172.3" y="108.5" transform="rotate(-90 172.3 108.5)">20</text>
<text x="177.1" y="113.6">LED0</text>
<text x="186.2" y="112.6">6</text>
<text x="252.3" y="108.5" transform="rotate(-90 252.3 108.5)">20</text>
<text x="257.1" y="113.6">LED0</text>
<text x="266.2" y="112.6">6</text>
<text x="74.6" y="114.9">19</text>
<text x="74.6" y="117.2">18</text>
<text x="81" y="115.9">SDA</text>
<text x="81" y="118.2">SCLK</text>
<text x="91" y="116.8" transform="rotate(-90 91 116.8)">VCC</text>
<text x="94.8" y="118.2">LED1</text>
<text x="103.9" y="117.2">7</text>
<text x="156.9" y="114.9">19</text>
<text x="156.9" y="117.2">18</text>
<text x="163.3" y="115.9">SDA</text>
<text x="163.3" y="118.2">SCLK</text>
<text x="173.3" y="116.8" transform="rotate(-90 173.3 116.8)">VCC</text>
<text x="177.1" y="118.2">LED1</text>
<text x="186.2" y="117.2">7</text>
<text x="236.9" y="114.9">19</text>
<text x="236.9" y="117.2">18</text>
<text x="243.3" y="115.9">SDA</text>
<text x="243.3" y="118.2">SCLK</text>
<text x="253.3" y="116.8" transform="rotate(-90 253.3 116.8)">VCC</text>
<text x="257.1" y="118.2">LED1</text>
<text x="266.2" y="117.2">7</text>
<text x="74.6" y="121.7">15</text>
<text x="81" y="122.8">OE</text>
<text x="94.8" y="122.8">LED2</text>
<text x="103.9" y="121.7">8</text>
<text x="156.9" y="121.7">15</text>
<text x="163.3" y="122.8">OE</text>
<text x="177.1" y="122.8">LED2</text>
<text x="186.2" y="121.7">8</text>
<text x="236.9" y="121.7">15</text>
<text x="243.3" y="122.8">OE</text>
<text x="257.1" y="122.8">LED2</text>
<text x="266.2" y="121.7">8</text>
<text x="75.7" y="128.6">1</text>
<text x="75.7" y="130.9">2</text>
<text x="81" y="129.6">A0</text>
<text x="81" y="131.9">A1</text>
<text x="94.8" y="127.3">LED3</text>
<text x="94.8" y="131.9">LED4</text>
<text x="103.9" y="126.3">9</text>
<text x="103.9" y="130.9">11</text>
<text x="158" y="128.6">1</text>
<text x="158" y="130.9">2</text>
<text x="163.3" y="129.6">A0</text>
<text x="163.3" y="131.9">A1</text>
<text x="177.1" y="127.3">LED3</text>
<text x="177.1" y="131.9">LED4</text>
<text x="186.2" y="126.3">9</text>
<text x="186.2" y="130.9">11</text>
<text x="238" y="128.6">1</text>
<text x="238" y="130.9">2</text>
<text x="243.3" y="129.6">A0</text>
<text x="243.3" y="131.9">A1</text>
<text x="257.1" y="127.3">LED3</text>
<text x="257.1" y="131.9">LED4</text>
<text x="266.2" y="126.3">9</text>
<text x="266.2" y="130.9">11</text>
<text x="75.7" y="133.2">3</text>
<text x="75.7" y="135.5">4</text>
<text x="75.7" y="137.7">5</text>
<text x="81" y="134.2">A2</text>
<text x="81" y="136.5">A3</text>
<text x="94.8" y="136.5">LED5</text>
<text x="103.9" y="135.5">12</text>
<text x="158" y="133.2">3</text>
<text x="158" y="135.5">4</text>
<text x="158" y="137.7">5</text>
<text x="163.3" y="134.2">A2</text>
<text x="163.3" y="136.5">A3</text>
<text x="177.1" y="136.5">LED5</text>
<text x="186.2" y="135.5">12</text>
<text x="238" y="133.2">3</text>
<text x="238" y="135.5">4</text>
<text x="238" y="137.7">5</text>
<text x="243.3" y="134.2">A2</text>
<text x="243.3" y="136.5">A3</text>
<text x="257.1" y="136.5">LED5</text>
<text x="266.2" y="135.5">12</text>
<text x="74.6" y="140">16</text>
<text x="74.6" y="142.3">17</text>
<text x="81" y="138.8">A4</text>
<text x="81" y="141">A5</text>
<text x="81" y="143.3">A6</text>
<text x="94.8" y="141">LED6</text>
<text x="103.9" y="140">13</text>
<text x="156.9" y="140">16</text>
<text x="156.9" y="142.3">17</text>
<text x="163.3" y="138.8">A4</text>
<text x="163.3" y="141">A5</text>
<text x="163.3" y="143.3">A6</text>
<text x="177.1" y="141">LED6</text>
<text x="186.2" y="140">13</text>
<text x="236.9" y="140">16</text>
<text x="236.9" y="142.3">17</text>
<text x="243.3" y="138.8">A4</text>
<text x="243.3" y="141">A5</text>
<text x="243.3" y="143.3">A6</text>
<text x="257.1" y="141">LED6</text>
<text x="266.2" y="140">13</text>
<text x="91" y="145.1" transform="rotate(-90 91 145.1)">GND</text>
<text x="94.8" y="145.6">LED7</text>
<text x="103.9" y="144.6">14</text>
<text x="173.3" y="145.1" transform="rotate(-90 173.3 145.1)">GND</text>
<text x="177.1" y="145.6">LED7</text>
<text x="186.2" y="144.6">14</text>
<text x="253.3" y="145.1" transform="rotate(-90 253.3 145.1)">GND</text>
<text x="257.1" y="145.6">LED7</text>
<text x="266.2" y="144.6">14</text>
<text x="90" y="151.5" transform="rotate(-90 90 151.5)">10</text>
<text x="172.3" y="151.5" transform="rotate(-90 172.3 151.5)">10</text>
<text x="252.3" y="151.5" transform="rotate(-90 252.3 151.5)">10</text>
</g>
<g font-size="1.6" fill="#9c1f14">
<text x="112.1" y="113.5">LED5-R-SIG</text>
<text x="194.3" y="113.5">LED6-B-SIG</text>
<text x="57.8" y="118.1">I2C-SCLK/1.??</text>
<text x="58.7" y="115.8">I2C-SDA/1.??</text>
<text x="112.1" y="118.1">LED1-R-SIG</text>
<text x="140.1" y="118.1">I2C-SCLK/1.??</text>
<text x="141" y="115.8">I2C-SDA/1.??</text>
<text x="194.3" y="118.1">LED2-B-SIG</text>
<text x="222.4" y="118.1">I2C-SCLK/1.??</text>
<text x="223.3" y="115.8">I2C-SDA/1.??</text>
<text x="58.2" y="122.6">PWM-OE/1.??</text>
<text x="112.1" y="122.6">LED5-G-SIG</text>
<text x="140.5" y="122.6">PWM-OE/1.??</text>
<text x="194.3" y="122.6">LED6-R-SIG</text>
<text x="222.8" y="122.6">PWM-OE/1.??</text>
<text x="112.1" y="127.2">LED1-G-SIG</text>
<text x="112.1" y="131.8">LED6-G-SIG</text>
<text x="194.3" y="127.2">LED2-R-SIG</text>
<text x="194.3" y="131.8">LED7-R-SIG</text>
<text x="112.1" y="136.4">LED2-G-SIG</text>
<text x="194.3" y="136.4">LED3-R-SIG</text>
<text x="112.1" y="140.9">LED5-B-SIG</text>
<text x="194.3" y="140.9">LED7-G-SIG</text>
<text x="112.1" y="145.5">LED1-B-SIG</text>
<text x="194.3" y="145.5">LED3-G-SIG</text>
<text x="111.5" y="200.9" transform="rotate(-90 111.5 200.9)">LED1-G</text>
<text x="136.6" y="200.9" transform="rotate(-90 136.6 200.9)">LED1-R</text>
<text x="161.8" y="200.9" transform="rotate(-90 161.8 200.9)">LED1-B</text>
<text x="218.9" y="200.9" transform="rotate(-90 218.9 200.9)">LED2-G</text>
<text x="244.1" y="200.9" transform="rotate(-90 244.1 200.9)">LED2-R</text>
<text x="269.2" y="200.9" transform="rotate(-90 269.2 200.9)">LED2-B</text>
<text x="95.5" y="210.1" transform="rotate(-90 95.5 210.1)">LED1-G-SIG</text>
<text x="120.6" y="210.1" transform="rotate(-90 120.6 210.1)">LED1-R-SIG</text>
<text x="145.8" y="210.1" transform="rotate(-90 145.8 210.1)">LED1-B-SIG</text>
<text x="202.9" y="210.1" transform="rotate(-90 202.9 210.1)">LED2-G-SIG</text>
<text x="228.1" y="210.1" transform="rotate(-90 228.1 210.1)">LED2-R-SIG</text>
<text x="253.2" y="210.1" transform="rotate(-90 253.2 210.1)">LED2-B-SIG</text>
</g>
<g font-size=".8" fill="#d59028">
<text x="114.3" y="211">SQ2310ES</text>
<text x="139.5" y="211">SQ2310ES</text>
<text x="164.6" y="211">SQ2310ES</text>
<text x="221.8" y="211">SQ2310ES</text>
<text x="246.9" y="211">SQ2310ES</text>
<text x="272.1" y="211">SQ2310ES</text>
</g>
</svg>
